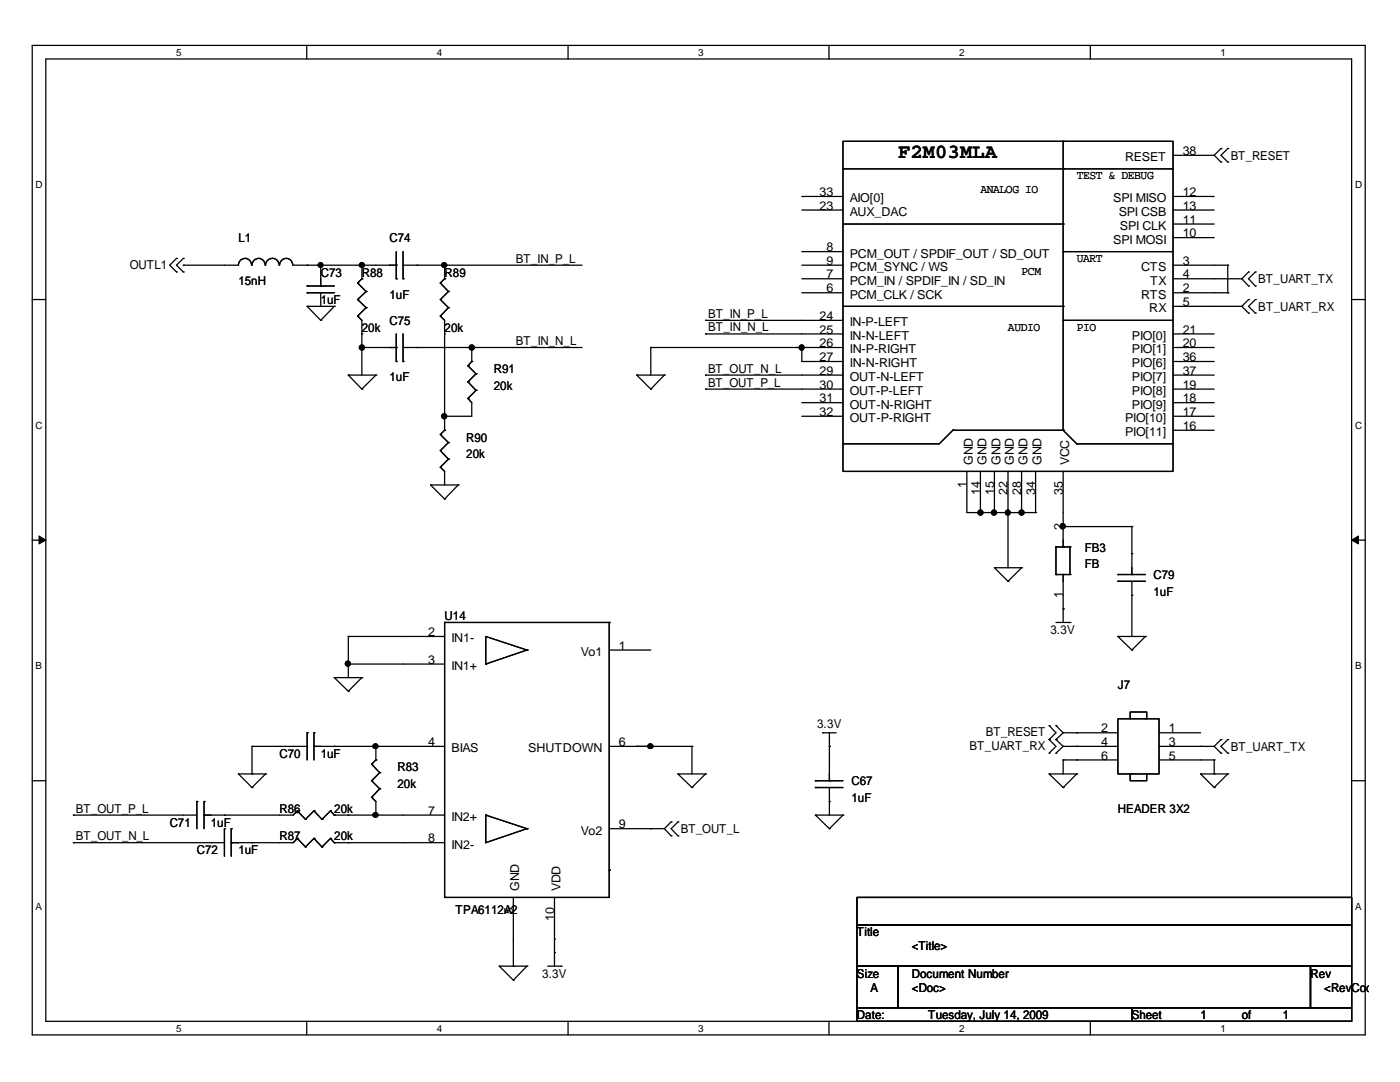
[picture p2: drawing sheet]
<svg xmlns="http://www.w3.org/2000/svg" width="279mm" height="216mm" viewBox="0 0 279 216" stroke-linecap="round" stroke-linejoin="round" font-family="sans-serif">
<g fill="none" stroke="#000" stroke-width=".25">
<path d="M6.4 9.1h266.1v197.4h-266.1zM9.1 11.8h260.6v192h-260.6zM61.2 9.1v2.7M113.4 9.1v2.7M165.4 9.1v2.7M217.6 9.1v2.7M160 39.2h8.2M168.2 28.2h65.9v65.9h-65.9zM168.2 33.7h65.9M212.2 33.7h.1M212.2 28.2h.1M212.2 28.2v57.7"/>
<path d="M234.1 39.2h8.2M234.1 31h8.2M242.3 31l1.4 1.3M243.7 29.6h.1M243.7 32.3h.1M243.7 29.6l-1.4 1.4M245 32.3h.1M245 29.6h.1M245 29.6l-1.3 1.4 1.3 1.3M6.4 59.8h2.7M35.2 54.3h.1M35.2 51.6h.1"/>
<path d="M35.2 51.6l-1.3 1.3 1.3 1.4M36.6 52.9h.1M36.6 54.3h.1M36.6 51.6h.1M36.6 52.9h11a1.31 1.31 0 0 1 1.3-1.3 1.31 1.31 0 0 1 1.3 1.3M36.6 51.6l-1.4 1.3 1.4 1.4M50.3 52.9a1.31 1.31 0 0 1 1.3-1.3 1.31 1.31 0 0 1 1.3 1.3M53 52.9a1.35 1.35 0 0 1 1.4-1.3 1.35 1.35 0 0 1 1.3 1.3M55.8 52.9a1.31 1.31 0 0 1 1.3-1.3 1.31 1.31 0 0 1 1.3 1.3M58.5 52.9h20.6M61.3 52.9h.1M61.3 58.4h.1"/>
<path d="M61.3 57.1h.1M61.3 58.4h5.4M61.3 57.1h5.4M64 52.9h.1M64 57.1h.1M64 52.9v4.2M64 58.4v2.7M71.4 59.8h.1M71.4 56.5h.1M71.4 59.8l1.7 1.6M71.4 56.5l1.7 1.7M72.2 52.9h.1"/>
<path d="M72.2 55.6h.1M72.2 52.9v2.7M72.2 55.6l-.8 .9M73.1 58.2h.1M73.1 58.2l-1.7 1.6M79.1 55.6h.1M79.1 52.9h.1M79.1 50.2v5.4M80.4 55.6h.1M80.4 52.9h35.8M80.4 50.2v5.4M83.2 52.9h.1"/>
<path d="M87.9 59.8h.1M87.9 56.5h.1M87.9 59.8l1.6 1.6M87.9 56.5l1.6 1.7M88.7 52.9h.1M88.7 55.6h.1M88.7 52.9v2.7M88.7 55.6l-.8 .9M89.5 58.2h.1M89.5 58.2l-1.6 1.6M160 52.9h8.2M160 55.6h8.2"/>
<path d="M160 58.4h8.2M160 50.2h8.2M160 41.9h8.2M168.2 44.7h44M212.2 50.2h.1M212.2 44.7h.1M212.2 50.2h21.9M234.1 52.9h10.9M234.1 55.6h13.7M234.1 58.4h10.9M234.1 44.7h8.2M234.1 41.9h8.2"/>
<path d="M234.1 47.4h8.2M245 52.9h.1M245 58.4h.1M245 52.9v5.5M247.8 55.6h.1M247.8 55.6l1.4 1.5M249.2 54.3h.1M249.2 57.1h.1M249.2 59.8h.1M249.2 54.3l-1.4 1.3M249.2 59.8l-1.4 1.3M250.5 57.1h.1"/>
<path d="M250.5 54.3h.1M250.5 59.8h.1M250.5 54.3l-1.3 1.3 1.3 1.5M250.5 59.8l-1.3 1.3 1.3 1.4M269.7 59.8h2.8M61.3 61.1h.1M61.3 61.1h5.4M61.3 61.1l2.7 2.8M64 63.9h.1M66.7 61.1h.1M66.7 61.1l-2.7 2.8M69.5 74.8h.1"/>
<path d="M69.5 74.8h5.5M69.5 74.8l2.7 2.8M71.4 63.1h.1M71.4 63.1l.8 .8v10.9M72.2 66.6h.1M72.2 69.3h.1M72.2 77.6h.1M72.2 69.3h6.9M73.1 61.4h.1M73.1 61.4l-1.7 1.7M75 74.8h.1M75 74.8l-2.8 2.8"/>
<path d="M79.1 72.1h.1M79.1 69.3h.1M79.1 66.6v5.5M80.4 72.1h.1M80.4 69.3h35.8M80.4 66.6v5.5M83.2 69.3h.1M87.9 63.1h.1M87.9 63.1l.8 .8v22M88.7 66.6h.1M89.5 61.4h.1M89.5 61.4l-1.6 1.7"/>
<path d="M93.4 79.5h.1M93.4 76.2h.1M93.4 73h.1M93.4 79.5l.7 .8v2.8h-5.4M93.4 76.2l1.6 1.7M93.4 73l1.6 1.6M94.1 69.3h.1M94.1 72.1h.1M94.1 72.1l-.7 .9M94.1 69.3v2.8M95 77.9h.1M95 74.6h.1"/>
<path d="M95 77.9l-1.6 1.6M95 74.6l-1.6 1.6M127.1 74.8h.1M127.1 74.8h5.5M127.1 74.8l2.8 2.8M129.9 69.3h.1M129.9 77.6h.1M129.9 69.3h38.3M129.9 69.3v5.5M132.6 74.8h.1M132.6 74.8l-2.7 2.8M140.8 63.9h.1"/>
<path d="M140.8 66.6h.1M140.8 74.8h.1M140.8 77.6h.1M140.8 63.9h27.4M140.8 66.6h27.4M140.8 74.8h27.4M140.8 77.6h27.4M160 69.3h.1M160 69.3v2.8h8.2M168.2 61.1h44M212.2 63.9h.1M212.2 61.1h.1"/>
<path d="M212.2 63.9h21.9M234.1 66.6h8.2M234.1 74.8h8.2M234.1 77.6h8.2M234.1 69.3h8.2M234.1 61.1h13.7M234.1 72.1h8.2M247.8 61.1h.1M247.8 61.1l1.4 1.4M249.2 62.5h.1M250.5 62.5h.1M85.9 96.8h.1"/>
<path d="M85.9 96.8h5.5M85.9 96.8l2.8 2.8M87.9 93.2h.1M87.9 89.9h.1M87.9 86.7h.1M87.9 93.2l.8 .9v2.7M87.9 89.9l1.6 1.7M87.9 86.7l1.6 1.6M88.7 83.1h.1M88.7 99.6h.1M88.7 85.9h.1M88.7 85.9l-.8 .8"/>
<path d="M89.5 91.6h.1M89.5 88.3h.1M89.5 91.6l-1.6 1.6M89.5 88.3l-1.6 1.6M91.4 96.8h.1M91.4 96.8l-2.7 2.8M160 83.1h8.2M160 80.3h8.2M168.2 88.6h.1M190.2 85.9h.1M190.2 85.9l-2.7 2.7h-19.3M190.2 85.9h22"/>
<path d="M193 94.1v8.2h13.7M195.7 94.1v8.2M198.5 94.1v8.2M201.2 94.1v19.2M203.9 94.1v8.2M206.7 94.1v8.2M212.2 85.9h.1M212.2 94.1v15M212.2 85.9l2.7 2.7M214.9 88.6h.1M214.9 88.6h19.2M234.1 83.1h8.2"/>
<path d="M234.1 85.9h8.2M234.1 80.3h8.2M6.4 107.8h2.7M195.7 102.3h.1M198.5 113.3h.1M198.5 113.3h5.4M198.5 113.3l2.7 2.7M201.2 102.3h.1M201.2 116h.1M203.9 102.3h.1M203.9 113.3h.1M203.9 113.3l-2.7 2.7"/>
<path d="M206.7 102.3h.1M210.7 109.1h.1M210.7 114.6h.1M210.7 109.1h2.8M210.7 109.1v5.5M210.7 114.6h2.8M212.2 105.1h.1M212.2 109.1h.1M212.2 114.6h.1M212.2 114.6v9.6M212.2 105.1h13.7M213.5 114.6h.1"/>
<path d="M213.5 109.1h.1M213.5 109.1v5.5M223.1 116h.1M223.1 114.6h.1M223.1 114.6h5.5M223.1 116h5.5M225.9 105.1h.1M225.9 118.8h.1M225.9 110.5h.1M225.9 114.6h.1M225.9 105.1v9.5M225.9 116v11"/>
<path d="M269.7 107.8h2.8M66.7 135.2h.1M66.7 135.2h5.5M66.7 135.2l2.8 2.7M69.5 132.5h.1M69.5 127h.1M69.5 137.9h.1M69.5 132.5h19.2M69.5 127h19.2M69.5 127v8.2M72.2 135.2h.1M72.2 135.2l-2.7 2.7"/>
<path d="M88.7 124.2h.1M88.7 124.2v54.9M88.7 124.2h32.9M96.9 132.5h.1M105.2 129.7h.1M105.2 129.7l-8.3-2.7v5.5M105.2 129.7l-8.3 2.8M121.6 124.2h.1M121.6 124.2v54.9h-32.9M121.6 129.7h8.3M210.7 124.2h2.8M212.2 121.5h.1"/>
<path d="M213.5 124.2h.1M223.1 127h.1M223.1 127h5.5M223.1 127l2.8 2.7M225.9 129.7h.1M228.6 127h.1M228.6 127l-2.7 2.7M6.4 155.8h2.7M39.3 159.9h.1M39.3 159.9v5.5M40.7 159.9h.1M40.7 159.9v5.5"/>
<path d="M47.6 154.4h.1M47.6 154.4h5.4M47.6 154.4l2.7 2.7M50.3 154.4h.1M50.3 148.9h.1M50.3 157.1h.1M50.3 148.9h11M50.3 148.9v5.5M53 154.4h.1M53 154.4l-2.7 2.7M61.3 146.2h.1M61.3 146.2v5.4"/>
<path d="M62.7 146.2h.1M62.7 148.9h.1M62.7 148.9h26M62.7 146.2v5.4M66.7 148.9h.1M74.2 159.1h.1M74.2 155.8h.1M74.2 152.5h.1M74.2 159.1l.8 .8v2.7M74.2 155.8l1.6 1.6M74.2 152.5l1.6 1.7M75 148.9h.1"/>
<path d="M75 151.6h.1M75 151.6l-.8 .9M75 148.9v2.7M75.8 157.4h.1M75.8 154.2h.1M75.8 157.4l-1.6 1.7M75.8 154.2l-1.6 1.6M121.6 148.9h16.5M127.1 148.9h.1M129.9 148.9h.1M135.3 154.4h.1M135.3 154.4h5.5"/>
<path d="M135.3 154.4l2.8 2.7M138.1 148.9h.1M138.1 157.1h.1M138.1 148.9v5.5M140.8 154.4h.1M140.8 154.4l-2.7 2.7M162.7 157.1h.1M162.7 155.8h.1M162.7 155.8h5.5M162.7 157.1h5.5M164.2 146.2h.1M164.2 146.2h2.7"/>
<path d="M165.5 148.9h.1M165.5 159.9h.1M165.5 155.8h.1M165.5 146.2v9.6M165.5 157.1v5.5M209.4 154.4h.1M209.4 144.8h.1M209.4 147.6h.1M209.4 150.3h.1M209.4 154.4h5.5M209.4 154.4l2.8 2.7M209.4 144.8l1.3 1.4-1.3 1.4"/>
<path d="M209.4 147.6l1.3 1.3-1.3 1.4M210.7 147.6h.1M210.7 144.8h.1M210.7 150.3h.1M210.7 144.8l1.5 1.4M210.7 147.6l1.5 1.3M212.2 151.6h.1M212.2 157.1h.1M212.2 148.9h10.9M212.2 151.6v2.8M212.2 151.6h10.9M212.2 146.2h10.9"/>
<path d="M212.2 146.2l-1.5 1.4M212.2 148.9l-1.5 1.4M214.9 151.6h.1M214.9 148.9h.1M214.9 146.2h.1M214.9 154.4h.1M214.9 154.4l-2.7 2.7M223.1 143.4h8.2v11h-8.2zM225.6 143.4v-1.3h3.3v1.3h-.3M225.9 154.4h-.3v1.4h3.3v-1.4M231.3 148.9h11M231.3 151.6h11"/>
<path d="M231.3 146.2h8.3M239.6 148.9h.1M239.6 154.4h.1M239.6 154.4h5.4M239.6 154.4l2.7 2.7M242.3 151.6h.1M242.3 154.4h.1M242.3 157.1h.1M242.3 151.6v2.8M242.3 148.9l1.4 1.4M243.7 147.6h.1M243.7 150.3h.1"/>
<path d="M243.7 147.6l-1.4 1.3M245 154.4h.1M245 150.3h.1M245 147.6h.1M245 154.4l-2.7 2.7M245 147.6l-1.3 1.3 1.3 1.4M269.7 155.8h2.8M14.6 168.1h.1M14.6 162.6h.1M14.6 162.6h24.7M14.6 168.1h30.2M40.7 162.6h.1"/>
<path d="M44.8 162.6h.1M44.8 165.4h.1M44.8 165.4v5.5M46.1 165.4h.1M46.1 168.1h.1M46.1 165.4v5.5M50.3 168.1h.1M59.4 167.3h.1M59.4 161.8h.1M59.4 161.8l-.9 .8h-17.8M59.4 167.3l-.9 .8h-12.4M59.4 167.3l1.6 1.7"/>
<path d="M59.4 161.8l1.6 1.7M61 169h.1M61 163.5h.1M62.7 167.3h.1M62.7 161.8h.1M62.7 167.3l-1.7 1.7M62.7 167.3l1.6 1.7M62.7 161.8l-1.7 1.7M62.7 161.8l1.6 1.7M64.3 169h.1M64.3 163.5h.1M66 167.3h.1"/>
<path d="M66 161.8h.1M66 167.3l-1.7 1.7M66 167.3l.7 .8M66 161.8l-1.7 1.7M66 161.8l.7 .8M66.7 168.1h.1M66.7 162.6h.1M66.7 162.6h22M66.7 168.1h22M69.5 162.6h.1M69.5 168.1h.1M75 162.6h.1"/>
<path d="M88.7 179.1h.1M96.9 162.6h.1M96.9 162.6v5.5l8.3-2.7M96.9 162.6l8.3 2.8M102.4 179.1v13.7M105.2 165.4h.1M110.7 179.1v13.7M121.6 173.7h.1M121.6 165.4h11M129.9 165.4h.1M132.6 165.4l1.3 1.4M133.9 164h.1"/>
<path d="M133.9 166.8h.1M133.9 164l-1.3 1.4M135.3 166.8h.1M135.3 164h.1M135.3 164l-1.4 1.4 1.4 1.4M162.7 162.6h.1M162.7 162.6h5.5M162.7 162.6l2.8 2.8M165.5 165.4h.1M168.2 162.6h.1M168.2 162.6l-2.7 2.8M171 179.1h98.7v5.5h-98.7z"/>
<path d="M99.7 192.8h.1M99.7 192.8h5.5M99.7 192.8l2.7 2.8M102.4 192.8h.1M102.4 195.6h.1M105.2 192.8h.1M105.2 192.8l-2.8 2.8M109.3 192.8h2.7M110.7 187.4h.1M110.7 190.1h.1M112 192.8h.1M171 184.6h98.7v8.2h-98.7z"/>
<path d="M171 192.8h8.2v8.3h-8.2zM179.2 192.8h82.3v8.3h-82.3zM261.5 192.8h8.2v8.3h-8.2zM61.2 203.8v2.7M113.4 203.8v2.7M165.4 203.8v2.7M171 201.1h54.9v2.7h-54.9zM217.6 203.8v2.7M225.9 201.1h43.8v2.7h-43.8z"/>
</g>
<g fill="#000" stroke="#000" stroke-width=".2">
<path d="M7.8 106.9l1.3 .9-1.3 .7z" fill-rule="evenodd"/>
<path d="M269.7 107.8l1.4-.9v1.6z" fill-rule="evenodd"/>
</g>
<g fill="#000" stroke="#000" stroke-width=".25">
<circle cx="64" cy="52.9" r=".47"/>
<circle cx="72.2" cy="52.9" r=".48"/>
<circle cx="88.7" cy="52.9" r=".48"/>
<circle cx="72.2" cy="69.3" r=".5"/>
<circle cx="94.2" cy="69.3" r=".5"/>
<circle cx="160" cy="69.3" r=".49"/>
<circle cx="88.7" cy="83.1" r=".5"/>
<circle cx="195.7" cy="102.3" r=".5"/>
<circle cx="198.4" cy="102.3" r=".5"/>
<circle cx="201.1" cy="102.3" r=".49"/>
<circle cx="203.9" cy="102.3" r=".5"/>
<circle cx="212.1" cy="105" r=".5"/>
<circle cx="69.4" cy="132.4" r=".5"/>
<circle cx="75" cy="148.9" r=".48"/>
<circle cx="129.8" cy="148.9" r=".48"/>
<circle cx="75" cy="162.6" r=".48"/>
</g>
<text font-size="4.1" x="179.2" y="31.6">F2M03MLA</text>
<g font-size="2.5">
<text x="214.9" y="35.7">TEST &amp; DEBUG</text>
<text x="224.5" y="32.2">RESET</text>
<text x="236.1" y="30.9">38</text>
<text x="245.6" y="31.9">BT_RESET</text>
<text x="163.6" y="39.1">33</text>
<text x="163.6" y="41.8">23</text>
<text x="169.6" y="40.4">AIO[0]</text>
<text x="195.7" y="38.5">ANALOG IO</text>
<text x="222.2" y="40.4">SPI MISO</text>
<text x="236.1" y="39.1">12</text>
<text x="236.1" y="41.8">13</text>
<text x="169.6" y="43.1">AUX_DAC</text>
<text x="223.3" y="43.1">SPI CSB</text>
<text x="223.5" y="45.9">SPI CLK</text>
<text x="236.1" y="47.3">10</text>
<text x="236.1" y="44.6">11</text>
<text x="25.9" y="53.6">OUTL1</text>
<text x="47.6" y="48.3">L1</text>
<text x="77.7" y="48.3">C74</text>
<text x="103" y="52.4">BT_IN_P_L</text>
<text x="164.9" y="50.1">8</text>
<text x="164.9" y="52.8">9</text>
<text x="169.6" y="51.4">PCM_OUT / SPDIF_OUT / SD_OUT</text>
<text x="214.9" y="52.2">UART</text>
<text x="222.2" y="48.6">SPI MOSI</text>
<text x="236.1" y="52.8">3</text>
<text x="47.6" y="56.8">15nH</text>
<text x="64" y="55.2">C73</text>
<text x="72.2" y="55.2">R88</text>
<text x="77.7" y="59.6">1uF</text>
<text x="88.7" y="55.2">R89</text>
<text x="164.9" y="55.5">7</text>
<text x="164.9" y="58.3">6</text>
<text x="169.6" y="54.1">PCM_SYNC / WS</text>
<text x="169.6" y="56.8">PCM_IN / SPDIF_IN / SD_IN</text>
<text x="169.6" y="59.6">PCM_CLK / SCK</text>
<text x="203.9" y="54.9">PCM</text>
<text x="227.8" y="54.1">CTS</text>
<text x="227.8" y="59.6">RTS</text>
<text x="229.5" y="56.8">TX</text>
<text x="236.1" y="58.3">2</text>
<text x="236.1" y="55.5">4</text>
<text x="251.1" y="56.6">BT_UART_TX</text>
<text x="64" y="60.7">1uF</text>
<text x="77.7" y="64.8">C75</text>
<text x="141.3" y="63.4">BT_IN_P_L</text>
<text x="163.6" y="63.8">24</text>
<text x="169.6" y="65.1">IN-P-LEFT</text>
<text x="201.2" y="66">AUDIO</text>
<text x="214.9" y="66">PIO</text>
<text x="229.4" y="62.3">RX</text>
<text x="236.1" y="61">5</text>
<text x="251.1" y="62.1">BT_UART_RX</text>
<text x="72.2" y="66.2">20k</text>
<text x="88.7" y="66.2">20k</text>
<text x="103" y="68.8">BT_IN_N_L</text>
<text x="141.3" y="66.1">BT_IN_N_L</text>
<text x="163.6" y="66.5">25</text>
<text x="163.6" y="69.3">26</text>
<text x="169.6" y="67.8">IN-N-LEFT</text>
<text x="169.6" y="70.5">IN-P-RIGHT</text>
<text x="225.9" y="70.5">PIO[1]</text>
<text x="225.9" y="67.8">PIO[0]</text>
<text x="236.1" y="69.3">20</text>
<text x="236.1" y="66.5">21</text>
<text x="77.7" y="76">1uF</text>
<text x="98.6" y="74.4">R91</text>
<text x="98.6" y="77.7">20k</text>
<text x="141.3" y="74.3">BT_OUT_N_L</text>
<text x="141.3" y="77.1">BT_OUT_P_L</text>
<text x="163.6" y="72.1">27</text>
<text x="163.6" y="74.8">29</text>
<text x="163.6" y="77.6">30</text>
<text x="169.6" y="73.3">IN-N-RIGHT</text>
<text x="169.6" y="76">OUT-N-LEFT</text>
<text x="225.9" y="76">PIO[7]</text>
<text x="225.9" y="73.3">PIO[6]</text>
<text x="236.1" y="77.6">19</text>
<text x="236.1" y="74.8">37</text>
<text x="236.1" y="72.1">36</text>
<text x="163.6" y="80.3">31</text>
<text x="163.6" y="83">32</text>
<text x="169.6" y="78.8">OUT-P-LEFT</text>
<text x="169.6" y="81.5">OUT-N-RIGHT</text>
<text x="225.9" y="81.5">PIO[9]</text>
<text x="225.9" y="78.8">PIO[8]</text>
<text x="236.1" y="83">17</text>
<text x="236.1" y="80.3">18</text>
<text x="93" y="88.1">R90</text>
<text x="169.6" y="84.2">OUT-P-RIGHT</text>
<text x="224.5" y="87">PIO[11]</text>
<text x="224.5" y="84.2">PIO[10]</text>
<text x="236.1" y="85.8">16</text>
<text x="93" y="91.4">20k</text>
<text x="194.1" y="92.7" transform="rotate(-90 194.1 92.7)">GND</text>
<text x="196.8" y="92.7" transform="rotate(-90 196.8 92.7)">GND</text>
<text x="199.6" y="92.7" transform="rotate(-90 199.6 92.7)">GND</text>
<text x="202.4" y="92.7" transform="rotate(-90 202.4 92.7)">GND</text>
<text x="205.1" y="92.7" transform="rotate(-90 205.1 92.7)">GND</text>
<text x="207.9" y="92.7" transform="rotate(-90 207.9 92.7)">GND</text>
<text x="213.4" y="92.7" transform="rotate(-90 213.4 92.7)">VCC</text>
<text x="192.9" y="97.4" transform="rotate(-90 192.9 97.4)">1</text>
<text x="195.6" y="98.7" transform="rotate(-90 195.6 98.7)">14</text>
<text x="198.4" y="98.7" transform="rotate(-90 198.4 98.7)">15</text>
<text x="201.1" y="98.7" transform="rotate(-90 201.1 98.7)">22</text>
<text x="203.8" y="98.7" transform="rotate(-90 203.8 98.7)">28</text>
<text x="206.6" y="98.7" transform="rotate(-90 206.6 98.7)">34</text>
<text x="212.1" y="98.7" transform="rotate(-90 212.1 98.7)">35</text>
<text x="212.1" y="105.8" transform="rotate(-90 212.1 105.8)">2</text>
<text x="216.5" y="110.1">FB3</text>
<text x="216.5" y="113.4">FB</text>
<text x="212.1" y="119.3" transform="rotate(-90 212.1 119.3)">1</text>
<text x="230.2" y="115.6">C79</text>
<text x="230.2" y="118.9">1uF</text>
<text x="88.7" y="123.8">U14</text>
<text x="85.4" y="126.9">2</text>
<text x="90.1" y="128.2">IN1-</text>
<text x="115.9" y="130.9">Vo1</text>
<text x="123.5" y="129.6">1</text>
<text x="209.6" y="126.5">3.3V</text>
<text x="85.4" y="132.4">3</text>
<text x="90.1" y="133.7">IN1+</text>
<text x="223.1" y="137.5">J7</text>
<text x="85.4" y="148.8">4</text>
<text x="123.5" y="148.8">6</text>
<text x="163.1" y="145.2">3.3V</text>
<text x="193.5" y="149.6">BT_UART_RX</text>
<text x="196.8" y="146.8">BT_RESET</text>
<text x="219.8" y="146.1">2</text>
<text x="219.8" y="148.8">4</text>
<text x="233.3" y="146.1">1</text>
<text x="233.3" y="148.8">3</text>
<text x="245.6" y="149.9">BT_UART_TX</text>
<text x="55.8" y="151.2">C70</text>
<text x="64" y="151.2">1uF</text>
<text x="79.3" y="153.9">R83</text>
<text x="90.1" y="150.1">BIAS</text>
<text x="105.4" y="150.1">SHUTDOWN</text>
<text x="219.8" y="151.6">6</text>
<text x="233.3" y="151.6">5</text>
<text x="79.3" y="157.2">20k</text>
<text x="169.9" y="156.7">C67</text>
<text x="169.9" y="160">1uF</text>
<text x="15.2" y="167.6">BT_OUT_N_L</text>
<text x="15.2" y="162.1">BT_OUT_P_L</text>
<text x="33.9" y="164.9">C71</text>
<text x="42.1" y="164.9">1uF</text>
<text x="55.8" y="167.6">R87</text>
<text x="55.8" y="162.2">R86</text>
<text x="66.7" y="167.6">20k</text>
<text x="66.7" y="162.2">20k</text>
<text x="85.4" y="162.6">7</text>
<text x="90.1" y="163.8">IN2+</text>
<text x="115.9" y="166.5">Vo2</text>
<text x="123.5" y="165.3">9</text>
<text x="135.9" y="166.3">BT_OUT_L</text>
<text x="223.1" y="162.2">HEADER 3X2</text>
<text x="39.3" y="170.4">C72</text>
<text x="47.6" y="170.4">1uF</text>
<text x="85.4" y="168.1">8</text>
<text x="90.1" y="169.3">IN2-</text>
<text x="103.6" y="177.7" transform="rotate(-90 103.6 177.7)">GND</text>
<text x="111.8" y="177.7" transform="rotate(-90 111.8 177.7)">VDD</text>
<text x="90.9" y="182.5">TPA6112A2</text>
<text x="102.4" y="182.4" transform="rotate(-90 102.4 182.4)">5</text>
<text x="110.6" y="183.7" transform="rotate(-90 110.6 183.7)">10</text>
<text x="171" y="186.9">Title</text>
<text x="181.9" y="189.7">&lt;Title&gt;</text>
<text x="108.2" y="195.1">3.3V</text>
<text x="171" y="195.1">Size</text>
<text x="173.7" y="197.9">A</text>
<text x="181.9" y="195.1">Document Number</text>
<text x="182" y="197.9">&lt;Doc&gt;</text>
<text x="261.5" y="195.1">Rev</text>
<text x="264.2" y="197.9">&lt;RevCode&gt;</text>
<text x="171" y="203.4">Date:</text>
<text x="185.3" y="203.4">Tuesday, July 14, 2009</text>
<text x="225.9" y="203.4">Sheet</text>
<text x="239.6" y="203.4">1</text>
<text x="247.8" y="203.4">of</text>
<text x="256" y="203.4">1</text>
</g>
<g font-size="2">
<text x="35.1" y="11.1">5</text>
<text x="87.2" y="11.1">4</text>
<text x="139.4" y="11.1">3</text>
<text x="191.4" y="11.1">2</text>
<text x="243.6" y="11.1">1</text>
<text x="7.1" y="37.5">D</text>
<text x="270.4" y="37.5">D</text>
<text x="7.1" y="85.5">C</text>
<text x="270.4" y="85.5">C</text>
<text x="7.1" y="133.5">B</text>
<text x="270.4" y="133.5">B</text>
<text x="7.1" y="181.5">A</text>
<text x="270.4" y="181.5">A</text>
<text x="35.1" y="205.8">5</text>
<text x="87.2" y="205.8">4</text>
<text x="139.4" y="205.8">3</text>
<text x="191.4" y="205.8">2</text>
<text x="243.6" y="205.8">1</text>
</g>
</svg>
